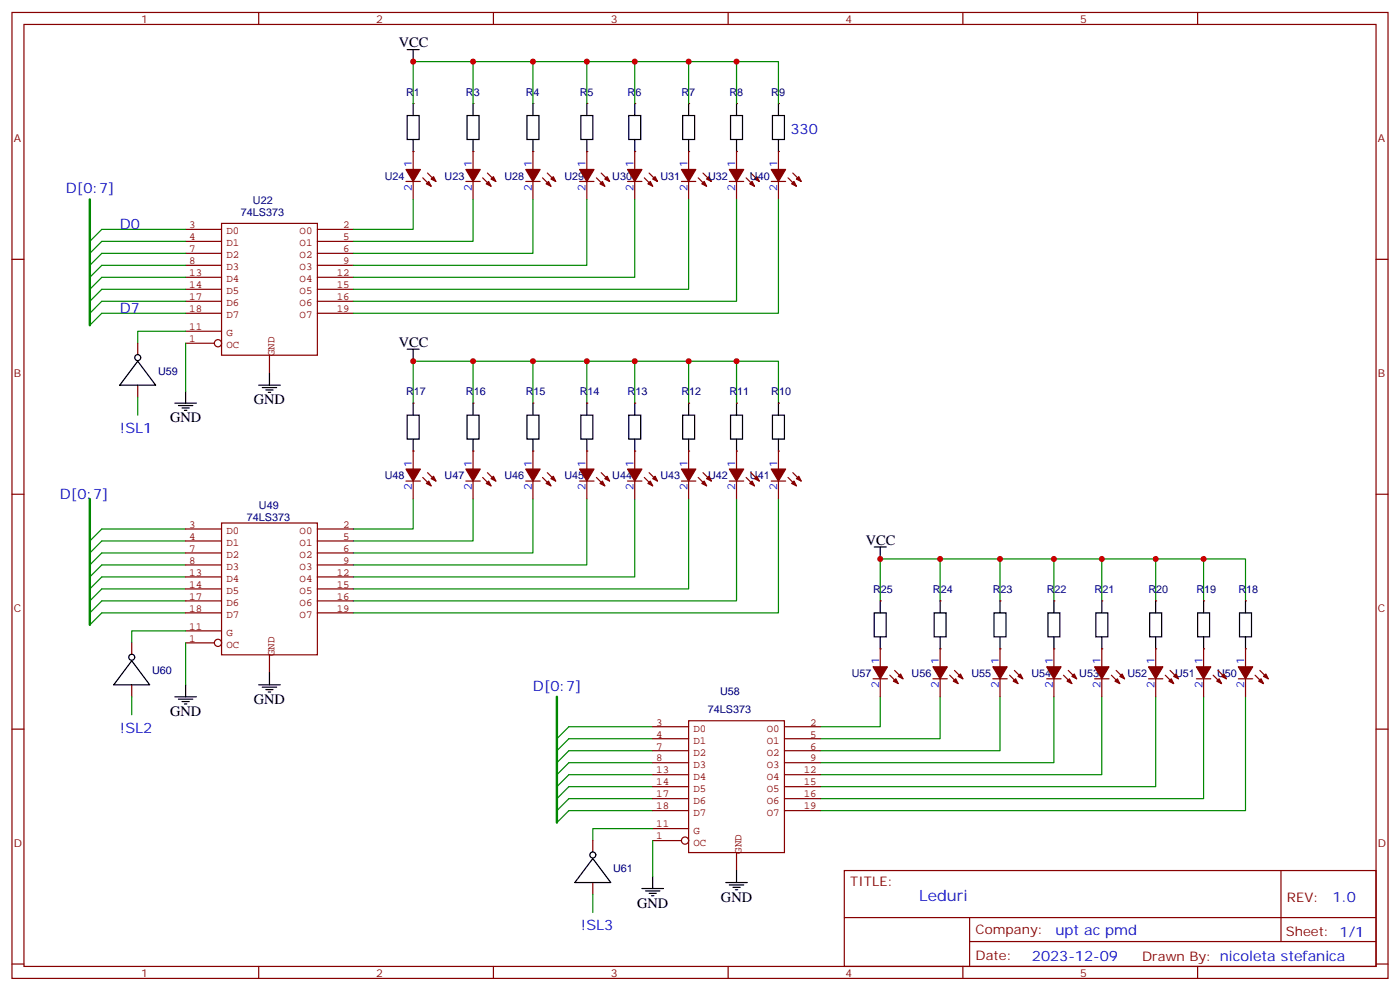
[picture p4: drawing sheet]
<svg xmlns="http://www.w3.org/2000/svg" width="412mm" height="292mm" viewBox="0 0 412 292" stroke-linecap="round" stroke-linejoin="round" font-family="sans-serif">
<g fill="none" stroke="#870000" stroke-width=".35">
<path d="M3.5 3.7h405.4v284.3h-405.4zM7.1 7.2h398.2v277.3h-398.2zM76.2 3.7v3.5M145.3 3.7v3.5M214.5 3.7v3.5M283.6 3.7v3.5M352.8 3.7v3.5M119.6 53.4h4.2M121.7 44.6v5.3M121.7 53.4v5.3M124.5 52.4l2.5 2.4M125.9 50.9l2.5 2.5"/>
<path d="M3.5 76.3h3.6M405.3 76.3h3.6M3.5 145.5h3.6M405.3 145.5h3.6M3.5 214.6h3.6M405.3 214.6h3.6M248.7 256.3h156.6v28.2h-156.6zM377.3 256.3v20.9M248.7 270.1h156.5M285.6 277.2h119.6M285.6 270.1v14.1M3.5 283.8h3.6"/>
<path d="M76.2 284.5v3.5M145.3 284.5v3.5M214.5 284.5v3.5M283.6 284.5v3.5M352.8 284.5v3.5M405.3 283.8h3.6"/>
</g>
<g fill="none" stroke="#850000" stroke-width=".35">
<path d="M54.7 67.5h10.6M54.7 71h10.6M54.7 74.6h10.6M54.7 78.1h10.6M65.3 65.8h28.2v38.8h-28.2zM93.5 67.5h10.6M93.5 71h10.6M93.5 74.6h10.6M93.5 78.1h10.6M54.7 97.5h10.6M54.7 81.6h10.6M54.7 85.2h10.6"/>
<path d="M54.7 88.7h10.6M54.7 92.2h10.6M93.5 81.6h10.6M93.5 85.2h10.6M93.5 88.7h10.6M93.5 92.2h10.6M54.7 101h8.4M79.4 104.6v5.3"/>
<circle cx="64.2" cy="101" r="1.06"/>
</g>
<g fill="#870000" stroke="#870000" stroke-width=".35">
<path d="M119.6 49.9h4.2l-2.1 3.5z"/>
<path d="M126.3 53.4l.7 1.4-1.4-.7z"/>
<path d="M127 52.7l.7-.7 .7 1.4z"/>
</g>
<path d="M119.9 34h3.6v7.1h-3.6zM121.7 30.5v3.5M121.7 41.1v3.5" fill="none" stroke="#000" stroke-width=".35"/>
<g fill="#870000">
<circle cx="121.7" cy="30.5" r=".18"/>
<circle cx="121.7" cy="44.6" r=".18"/>
</g>
<path d="M137.6 34h3.5v7.1h-3.5zM139.3 30.5v3.5M139.3 41.1v3.5" fill="none" stroke="#000" stroke-width=".35"/>
<g fill="#870000">
<circle cx="139.3" cy="30.5" r=".18"/>
<circle cx="139.3" cy="44.6" r=".18"/>
</g>
<path d="M137.2 53.4h4.3M139.3 44.6v5.3M139.3 53.4v5.3M142.2 52.4l2.4 2.4M143.6 50.9l2.4 2.5M154.9 53.4h4.2M157 44.6v5.3M157 53.4v5.3M159.8 52.4l2.5 2.4M161.2 50.9l2.5 2.5" fill="none" stroke="#870000" stroke-width=".35"/>
<g fill="#870000" stroke="#870000" stroke-width=".35">
<path d="M137.2 49.9h4.3l-2.2 3.5z"/>
<path d="M143.9 53.4l.7 1.4-1.4-.7z"/>
<path d="M144.6 52.7l.7-.7 .7 1.4z"/>
<path d="M154.9 49.9h4.2l-2.1 3.5z"/>
<path d="M161.6 53.4l.7 1.4-1.4-.7z"/>
<path d="M162.3 52.7l.7-.7 .7 1.4z"/>
</g>
<path d="M155.2 34h3.5v7.1h-3.5zM157 30.5v3.5M157 41.1v3.5" fill="none" stroke="#000" stroke-width=".35"/>
<g fill="#870000">
<circle cx="157" cy="30.5" r=".18"/>
<circle cx="157" cy="44.6" r=".18"/>
</g>
<path d="M170.7 53.4h4.3M172.9 44.6v5.3M172.9 53.4v5.3M175.7 52.4l2.5 2.4M177.1 50.9l2.5 2.5" fill="none" stroke="#870000" stroke-width=".35"/>
<g fill="#870000" stroke="#870000" stroke-width=".35">
<path d="M170.7 49.9h4.3l-2.1 3.5z"/>
<path d="M177.4 53.4l.8 1.4-1.5-.7z"/>
<path d="M178.2 52.7l.7-.7 .7 1.4z"/>
</g>
<path d="M171.1 34h3.5v7.1h-3.5zM172.9 30.5v3.5M172.9 41.1v3.5" fill="none" stroke="#000" stroke-width=".35"/>
<g fill="#870000">
<circle cx="172.9" cy="30.5" r=".18"/>
<circle cx="172.9" cy="44.6" r=".18"/>
</g>
<path d="M184.9 53.4h4.2M187 44.6v5.3M187 53.4v5.3M189.8 52.4l2.5 2.4M191.2 50.9l2.5 2.5" fill="none" stroke="#870000" stroke-width=".35"/>
<g fill="#870000" stroke="#870000" stroke-width=".35">
<path d="M184.9 49.9h4.2l-2.1 3.5z"/>
<path d="M191.6 53.4l.7 1.4-1.4-.7z"/>
<path d="M192.3 52.7l.7-.7 .7 1.4z"/>
</g>
<path d="M185.2 34h3.5v7.1h-3.5zM187 30.5v3.5M187 41.1v3.5" fill="none" stroke="#000" stroke-width=".35"/>
<g fill="#870000">
<circle cx="187" cy="30.5" r=".18"/>
<circle cx="187" cy="44.6" r=".18"/>
</g>
<path d="M200.7 53.4h4.3M202.8 44.6v5.3M202.8 53.4v5.3M205.7 52.4l2.4 2.4M207.1 50.9l2.4 2.5" fill="none" stroke="#870000" stroke-width=".35"/>
<g fill="#870000" stroke="#870000" stroke-width=".35">
<path d="M200.7 49.9h4.3l-2.2 3.5z"/>
<path d="M206.7 54.1l.7-.7 .7 1.4z"/>
<path d="M208.1 52.7l.7-.7 .7 1.4z"/>
</g>
<path d="M201.1 34h3.5v7.1h-3.5zM202.8 30.5v3.5M202.8 41.1v3.5" fill="none" stroke="#000" stroke-width=".35"/>
<g fill="#870000">
<circle cx="202.8" cy="30.5" r=".18"/>
<circle cx="202.8" cy="44.6" r=".18"/>
</g>
<path d="M214.8 53.4h4.3M217 44.6v5.3M217 53.4v5.3M219.8 52.4l2.4 2.4M221.2 50.9l2.5 2.5" fill="none" stroke="#870000" stroke-width=".35"/>
<g fill="#870000" stroke="#870000" stroke-width=".35">
<path d="M214.8 49.9h4.3l-2.1 3.5z"/>
<path d="M220.8 54.1l.7-.7 .7 1.4z"/>
<path d="M222.2 52.7l.8-.7 .7 1.4z"/>
</g>
<path d="M215.2 34h3.5v7.1h-3.5zM217 30.5v3.5M217 41.1v3.5" fill="none" stroke="#000" stroke-width=".35"/>
<g fill="#870000">
<circle cx="217" cy="30.5" r=".18"/>
<circle cx="217" cy="44.6" r=".18"/>
</g>
<path d="M227.2 53.4h4.2M229.3 44.6v5.3M229.3 53.4v5.3M232.1 52.4l2.5 2.4M233.5 50.9l2.5 2.5" fill="none" stroke="#870000" stroke-width=".35"/>
<g fill="#870000" stroke="#870000" stroke-width=".35">
<path d="M227.2 49.9h4.2l-2.1 3.5z"/>
<path d="M233.9 53.4l.7 1.4-1.4-.7z"/>
<path d="M234.6 52.7l.7-.7 .7 1.4z"/>
</g>
<path d="M227.5 34h3.6v7.1h-3.6zM229.3 30.5v3.5M229.3 41.1v3.5" fill="none" stroke="#000" stroke-width=".35"/>
<g fill="#870000">
<circle cx="229.3" cy="30.5" r=".18"/>
<circle cx="229.3" cy="44.6" r=".18"/>
</g>
<g fill="none" stroke="#008700" stroke-width=".35">
<path d="M139.3 18.1v12.4M157 18.1v12.4M172.9 18.1v12.4M187 18.1v12.4M202.8 18.1v12.4M217 18.1v12.4M121.7 30.5v-12.4h107.6v12.4M121.7 58.7v8.8h-17.6M139.3 58.7v12.3h-35.2M157 58.7v15.9h-52.9M172.9 58.7v19.4h-68.8M187 58.7v22.9h-82.9"/>
<path d="M202.8 58.7v26.5h-98.7M217 58.7v30h-112.9M229.3 58.7v33.5h-125.2M54.7 67.5h-24.7l-3.5 3.5M54.7 71h-24.7l-3.5 3.6M54.7 74.6h-24.7l-3.5 3.5M54.7 78.1h-24.7l-3.5 3.5M54.7 81.6h-24.7l-3.5 3.6M54.7 85.2h-24.7l-3.5 3.5M54.7 88.7h-24.7l-3.5 3.5M54.7 92.2h-24.7l-3.5 3.5M121.7 118.7v-12.4h107.6v12.4"/>
<path d="M139.3 106.3v12.4M157 106.3v12.4M172.9 106.3v12.4M187 106.3v12.4M202.8 106.3v12.4M217 106.3v12.4M54.7 159.2h-24.7l-3.5 3.6M54.7 155.7h-24.7l-3.5 3.5M121.7 146.9v8.8h-17.6M139.3 146.9v12.3h-35.2M157 146.9v15.9h-52.9M172.9 146.9v19.4h-68.8"/>
<path d="M187 146.9v22.9h-82.9M202.8 146.9v26.5h-98.7M217 146.9v30h-112.9M229.3 146.9v33.5h-125.2M54.7 176.9h-24.7l-3.5 3.5M54.7 173.4h-24.7l-3.5 3.5M54.7 169.8h-24.7l-3.5 3.6M54.7 166.3h-24.7l-3.5 3.5M54.7 162.8h-24.7l-3.5 3.5M54.7 180.4h-24.7l-3.5 3.5"/>
</g>
<path d="M119.9 14.6h3.6M121.7 14.6v3.5M119.9 102.8h3.6M121.7 102.8v3.5M229.3 118.7v3.5M227.5 122.2h3.6v7.1h-3.6zM229.3 129.3v3.5" fill="none" stroke="#000" stroke-width=".35"/>
<path d="M26.5 58.7v37M26.5 146.9v37" fill="none" stroke="#008700" stroke-width=".71"/>
<g fill="#870000">
<circle cx="229.3" cy="118.7" r=".18"/>
<circle cx="229.3" cy="132.8" r=".18"/>
</g>
<path d="M229.3 132.8v5.3M233.5 139.1l2.5 2.5M227.2 141.6h4.2M229.3 141.6v5.3M232.1 140.5l2.5 2.5" fill="none" stroke="#870000" stroke-width=".35"/>
<g fill="#870000" stroke="#870000" stroke-width=".35">
<path d="M227.2 138.1h4.2l-2.1 3.5z"/>
<path d="M233.2 142.3l.7-.7 .7 1.4z"/>
<path d="M234.6 140.9l.7-.7 .7 1.4z"/>
</g>
<path d="M217 118.7v3.5M215.2 122.2h3.5v7.1h-3.5zM217 129.3v3.5" fill="none" stroke="#000" stroke-width=".35"/>
<g fill="#870000">
<circle cx="217" cy="118.7" r=".18"/>
<circle cx="217" cy="132.8" r=".18"/>
</g>
<path d="M217 132.8v5.3M221.2 139.1l2.5 2.5M214.8 141.6h4.3M217 141.6v5.3M219.8 140.5l2.4 2.5" fill="none" stroke="#870000" stroke-width=".35"/>
<g fill="#870000" stroke="#870000" stroke-width=".35">
<path d="M214.8 138.1h4.3l-2.1 3.5z"/>
<path d="M220.8 142.3l.7-.7 .7 1.4z"/>
<path d="M222.2 140.9l.8-.7 .7 1.4z"/>
</g>
<path d="M202.8 118.7v3.5M201.1 122.2h3.5v7.1h-3.5zM202.8 129.3v3.5" fill="none" stroke="#000" stroke-width=".35"/>
<g fill="#870000">
<circle cx="202.8" cy="118.7" r=".18"/>
<circle cx="202.8" cy="132.8" r=".18"/>
</g>
<path d="M202.8 132.8v5.3M207.1 139.1l2.4 2.5M200.7 141.6h4.3M202.8 141.6v5.3M205.7 140.5l2.4 2.5" fill="none" stroke="#870000" stroke-width=".35"/>
<g fill="#870000" stroke="#870000" stroke-width=".35">
<path d="M200.7 138.1h4.3l-2.2 3.5z"/>
<path d="M206.7 142.3l.7-.7 .7 1.4z"/>
<path d="M208.1 140.9l.7-.7 .7 1.4z"/>
</g>
<path d="M187 118.7v3.5M185.2 122.2h3.5v7.1h-3.5zM187 129.3v3.5" fill="none" stroke="#000" stroke-width=".35"/>
<g fill="#870000">
<circle cx="187" cy="118.7" r=".18"/>
<circle cx="187" cy="132.8" r=".18"/>
</g>
<path d="M187 132.8v5.3M191.2 139.1l2.5 2.5M184.9 141.6h4.2M187 141.6v5.3M189.8 140.5l2.5 2.5" fill="none" stroke="#870000" stroke-width=".35"/>
<g fill="#870000" stroke="#870000" stroke-width=".35">
<path d="M184.9 138.1h4.2l-2.1 3.5z"/>
<path d="M190.9 142.3l.7-.7 .7 1.4z"/>
<path d="M192.3 140.9l.7-.7 .7 1.4z"/>
</g>
<path d="M172.9 118.7v3.5M171.1 122.2h3.5v7.1h-3.5zM172.9 129.3v3.5" fill="none" stroke="#000" stroke-width=".35"/>
<g fill="#870000">
<circle cx="172.9" cy="118.7" r=".18"/>
<circle cx="172.9" cy="132.8" r=".18"/>
</g>
<path d="M172.9 132.8v5.3M177.1 139.1l2.5 2.5M170.7 141.6h4.3M172.9 141.6v5.3M175.7 140.5l2.5 2.5" fill="none" stroke="#870000" stroke-width=".35"/>
<g fill="#870000" stroke="#870000" stroke-width=".35">
<path d="M170.7 138.1h4.3l-2.1 3.5z"/>
<path d="M176.7 142.3l.7-.7 .8 1.4z"/>
<path d="M178.2 140.9l.7-.7 .7 1.4z"/>
</g>
<path d="M157 118.7v3.5M155.2 122.2h3.5v7.1h-3.5zM157 129.3v3.5" fill="none" stroke="#000" stroke-width=".35"/>
<g fill="#870000">
<circle cx="157" cy="118.7" r=".18"/>
<circle cx="157" cy="132.8" r=".18"/>
</g>
<path d="M139.3 132.8v5.3M143.6 139.1l2.4 2.5M157 132.8v5.3M161.2 139.1l2.5 2.5M137.2 141.6h4.3M139.3 141.6v5.3M142.2 140.5l2.4 2.5M154.9 141.6h4.2M157 141.6v5.3M159.8 140.5l2.5 2.5" fill="none" stroke="#870000" stroke-width=".35"/>
<g fill="#870000" stroke="#870000" stroke-width=".35">
<path d="M154.9 138.1h4.2l-2.1 3.5z"/>
<path d="M160.9 142.3l.7-.7 .7 1.4z"/>
<path d="M162.3 140.9l.7-.7 .7 1.4z"/>
<path d="M137.2 138.1h4.3l-2.2 3.5z"/>
<path d="M143.2 142.3l.7-.7 .7 1.4z"/>
<path d="M144.6 140.9l.7-.7 .7 1.4z"/>
</g>
<path d="M139.3 118.7v3.5M137.6 122.2h3.5v7.1h-3.5zM139.3 129.3v3.5" fill="none" stroke="#000" stroke-width=".35"/>
<g fill="#870000">
<circle cx="139.3" cy="118.7" r=".18"/>
<circle cx="139.3" cy="132.8" r=".18"/>
</g>
<path d="M121.7 118.7v3.5M119.9 122.2h3.6v7.1h-3.6zM121.7 129.3v3.5" fill="none" stroke="#000" stroke-width=".35"/>
<g fill="#870000">
<circle cx="121.7" cy="118.7" r=".18"/>
<circle cx="121.7" cy="132.8" r=".18"/>
</g>
<path d="M121.7 132.8v5.3M125.9 139.1l2.5 2.5M119.6 141.6h4.2M121.7 141.6v5.3M124.5 140.5l2.5 2.5" fill="none" stroke="#870000" stroke-width=".35"/>
<g fill="#870000" stroke="#870000" stroke-width=".35">
<path d="M119.6 138.1h4.2l-2.1 3.5z"/>
<path d="M125.6 142.3l.7-.7 .7 1.4z"/>
<path d="M127 140.9l.7-.7 .7 1.4z"/>
</g>
<g fill="none" stroke="#850000" stroke-width=".35">
<path d="M54.7 155.7h10.6M54.7 159.2h10.6M65.3 154h28.2v38.8h-28.2zM93.5 155.7h10.6M93.5 159.2h10.6M54.7 162.8h10.6M54.7 166.3h10.6M54.7 169.8h10.6M54.7 173.4h10.6M54.7 176.9h10.6M93.5 162.8h10.6M93.5 166.3h10.6"/>
<path d="M93.5 169.8h10.6M93.5 173.4h10.6M93.5 176.9h10.6M54.7 189.2h8.4M54.7 185.7h10.6M54.7 180.4h10.6M79.4 192.8v5.2M93.5 180.4h10.6"/>
<circle cx="64.2" cy="189.2" r="1.06"/>
</g>
<g fill="none" stroke="#008700" stroke-width=".35">
<path d="M259.3 176.9v-12.4h107.6v12.4M276.9 164.5v12.4M294.6 164.5v12.4M310.4 164.5v12.4M324.6 164.5v12.4M340.4 164.5v12.4M354.5 164.5v12.4M192.3 217.5h-24.7l-3.6 3.5M192.3 213.9h-24.7l-3.6 3.6M259.3 205.1v8.8h-17.6M276.9 205.1v12.4h-35.2M294.6 205.1v15.9h-52.9"/>
<path d="M310.4 205.1v19.4h-68.7M324.6 205.1v22.9h-82.9M340.4 205.1v26.5h-98.7M354.5 205.1v30h-112.8M366.9 205.1v33.5h-125.2M192.3 238.6h-24.7l-3.6 3.5M192.3 235.1h-24.7l-3.6 3.5M192.3 231.6h-24.7l-3.6 3.5M192.3 228h-24.7l-3.6 3.6M192.3 224.5h-24.7l-3.6 3.5M192.3 221h-24.7l-3.6 3.5"/>
</g>
<path d="M164 205.1v37" fill="none" stroke="#008700" stroke-width=".71"/>
<path d="M257.5 161h3.6M259.3 161v3.5M366.9 176.9v3.5M365.1 180.4h3.6v7.1h-3.6zM366.9 187.5v3.5" fill="none" stroke="#000" stroke-width=".35"/>
<g fill="#870000">
<circle cx="366.9" cy="176.9" r=".18"/>
<circle cx="366.9" cy="191" r=".18"/>
</g>
<path d="M364.8 199.8h4.2M366.9 191v5.3M366.9 199.8v5.3M369.7 198.8l2.5 2.4M371.1 197.3l2.5 2.5" fill="none" stroke="#870000" stroke-width=".35"/>
<g fill="#870000" stroke="#870000" stroke-width=".35">
<path d="M364.8 196.3h4.2l-2.1 3.5z"/>
<path d="M370.8 200.5l.7-.7 .7 1.4z"/>
<path d="M372.2 199.1l.7-.7 .7 1.4z"/>
</g>
<path d="M354.5 176.9v3.5M352.8 180.4h3.5v7.1h-3.5zM354.5 187.5v3.5" fill="none" stroke="#000" stroke-width=".35"/>
<g fill="#870000">
<circle cx="354.5" cy="176.9" r=".18"/>
<circle cx="354.5" cy="191" r=".18"/>
</g>
<path d="M352.4 199.8h4.3M354.5 191v5.3M354.5 199.8v5.3M357.4 198.8l2.4 2.4M358.8 197.3l2.4 2.5" fill="none" stroke="#870000" stroke-width=".35"/>
<g fill="#870000" stroke="#870000" stroke-width=".35">
<path d="M352.4 196.3h4.3l-2.2 3.5z"/>
<path d="M359.1 199.8l.7 1.4-1.4-.7z"/>
<path d="M359.8 199.1l.7-.7 .7 1.4z"/>
</g>
<path d="M340.4 176.9v3.5M338.7 180.4h3.5v7.1h-3.5zM340.4 187.5v3.5" fill="none" stroke="#000" stroke-width=".35"/>
<g fill="#870000">
<circle cx="340.4" cy="176.9" r=".18"/>
<circle cx="340.4" cy="191" r=".18"/>
</g>
<path d="M338.3 199.8h4.2M340.4 191v5.3M340.4 199.8v5.3M343.3 198.8l2.4 2.4M344.7 197.3l2.4 2.5" fill="none" stroke="#870000" stroke-width=".35"/>
<g fill="#870000" stroke="#870000" stroke-width=".35">
<path d="M338.3 196.3h4.2l-2.1 3.5z"/>
<path d="M344.3 200.5l.7-.7 .7 1.4z"/>
<path d="M345.7 199.1l.7-.7 .7 1.4z"/>
</g>
<path d="M324.6 176.9v3.5M322.8 180.4h3.5v7.1h-3.5zM324.6 187.5v3.5" fill="none" stroke="#000" stroke-width=".35"/>
<g fill="#870000">
<circle cx="324.6" cy="176.9" r=".18"/>
<circle cx="324.6" cy="191" r=".18"/>
</g>
<path d="M322.4 199.8h4.3M324.6 191v5.3M324.6 199.8v5.3M327.4 198.8l2.4 2.4M328.8 197.3l2.5 2.5" fill="none" stroke="#870000" stroke-width=".35"/>
<g fill="#870000" stroke="#870000" stroke-width=".35">
<path d="M322.4 196.3h4.3l-2.1 3.5z"/>
<path d="M328.4 200.5l.7-.7 .7 1.4z"/>
<path d="M329.8 199.1l.8-.7 .7 1.4z"/>
</g>
<path d="M310.4 176.9v3.5M308.7 180.4h3.5v7.1h-3.5zM310.4 187.5v3.5" fill="none" stroke="#000" stroke-width=".35"/>
<g fill="#870000">
<circle cx="310.4" cy="176.9" r=".18"/>
<circle cx="310.4" cy="191" r=".18"/>
</g>
<path d="M308.3 199.8h4.3M310.4 191v5.3M310.4 199.8v5.3M313.3 198.8l2.4 2.4M314.7 197.3l2.4 2.5" fill="none" stroke="#870000" stroke-width=".35"/>
<g fill="#870000" stroke="#870000" stroke-width=".35">
<path d="M308.3 196.3h4.3l-2.2 3.5z"/>
<path d="M315 199.8l.7 1.4-1.4-.7z"/>
<path d="M315.7 199.1l.7-.7 .7 1.4z"/>
</g>
<path d="M294.6 176.9v3.5M292.8 180.4h3.5v7.1h-3.5zM294.6 187.5v3.5" fill="none" stroke="#000" stroke-width=".35"/>
<g fill="#870000">
<circle cx="294.6" cy="176.9" r=".18"/>
<circle cx="294.6" cy="191" r=".18"/>
</g>
<path d="M274.8 199.8h4.2M276.9 191v5.3M276.9 199.8v5.3M279.8 198.8l2.4 2.4M281.2 197.3l2.4 2.5M292.5 199.8h4.2M294.6 191v5.3M294.6 199.8v5.3M297.4 198.8l2.5 2.4M298.8 197.3l2.5 2.5" fill="none" stroke="#870000" stroke-width=".35"/>
<g fill="#870000" stroke="#870000" stroke-width=".35">
<path d="M292.5 196.3h4.2l-2.1 3.5z"/>
<path d="M299.2 199.8l.7 1.4-1.5-.7z"/>
<path d="M299.9 199.1l.7-.7 .7 1.4z"/>
<path d="M274.8 196.3h4.2l-2.1 3.5z"/>
<path d="M280.8 200.5l.7-.7 .7 1.4z"/>
<path d="M282.2 199.1l.7-.7 .7 1.4z"/>
</g>
<path d="M276.9 176.9v3.5M275.2 180.4h3.5v7.1h-3.5zM276.9 187.5v3.5" fill="none" stroke="#000" stroke-width=".35"/>
<g fill="#870000">
<circle cx="276.9" cy="176.9" r=".18"/>
<circle cx="276.9" cy="191" r=".18"/>
</g>
<path d="M259.3 176.9v3.5M257.5 180.4h3.6v7.1h-3.6zM259.3 187.5v3.5" fill="none" stroke="#000" stroke-width=".35"/>
<g fill="#870000">
<circle cx="259.3" cy="176.9" r=".18"/>
<circle cx="259.3" cy="191" r=".18"/>
</g>
<path d="M40.6 101v3.6M40.6 113.4v3.5M257.2 199.8h4.2M259.3 191v5.3M259.3 199.8v5.3M262.1 198.8l2.5 2.4M263.5 197.3l2.5 2.5" fill="none" stroke="#870000" stroke-width=".35"/>
<g fill="#870000" stroke="#870000" stroke-width=".35">
<path d="M257.2 196.3h4.2l-2.1 3.5z"/>
<path d="M263.9 199.8l.7 1.4-1.4-.7z"/>
<path d="M264.6 199.1l.7-.7 .7 1.4z"/>
</g>
<g fill="none" stroke="#850000" stroke-width=".35">
<path d="M192.3 213.9h10.5M192.3 217.5h10.5M202.8 212.2h28.3v38.8h-28.3zM231.1 213.9h10.6M231.1 217.5h10.6M192.3 221h10.5M192.3 224.5h10.5M192.3 228h10.5M192.3 231.6h10.5M192.3 235.1h10.5M192.3 238.6h10.5M231.1 221h10.6"/>
<path d="M231.1 224.5h10.6M231.1 228h10.6M231.1 231.6h10.6M231.1 235.1h10.6M231.1 238.6h10.6M192.3 247.4h8.4M192.3 243.9h10.5M217 251v5.3"/>
<circle cx="201.8" cy="247.4" r="1.06"/>
</g>
<g fill="none" stroke="#000" stroke-width=".35">
<path d="M40.6 106.3l5.3 7.1h-10.6zM51.5 118.7h6.4M52.6 119.4h4.2M54.7 115.1v3.6M53.6 120.1h2.1M54.3 120.8h.7M51.5 205.1h6.4M52.6 205.8h4.2M53.6 206.5h2.1M54.3 207.2h.7M54.7 201.6v3.5M192.3 258v3.5"/>
<path d="M189.1 261.5h6.3M190.1 262.3h4.3M191.2 263h2.1M191.9 263.7h.7"/>
</g>
<path d="M54.7 97.5h-14.1v3.5M54.7 101v14.1M54.7 185.7h-15.9v3.5M54.7 189.2v12.4M192.3 243.9h-17.7v3.5M192.3 247.4v10.6" fill="none" stroke="#008700" stroke-width=".35"/>
<circle cx="40.6" cy="105.3" r=".88" fill="#fff" stroke="#000" stroke-width=".35"/>
<path d="M38.8 189.2v3.6M38.8 201.6v3.5" fill="none" stroke="#870000" stroke-width=".35"/>
<path d="M38.8 194.5l5.3 7.1h-10.6z" fill="none" stroke="#000" stroke-width=".35"/>
<circle cx="38.8" cy="193.5" r=".88" fill="#fff" stroke="#000" stroke-width=".35"/>
<path d="M174.6 247.4v3.6M174.6 259.8v3.5" fill="none" stroke="#870000" stroke-width=".35"/>
<path d="M174.6 252.7l5.3 7.1h-10.6z" fill="none" stroke="#000" stroke-width=".35"/>
<circle cx="174.6" cy="251.7" r=".88" fill="#fff" stroke="#000" stroke-width=".35"/>
<path d="M40.6 116.9v5.3M38.8 205.1v5.3M174.6 263.3v5.3" fill="none" stroke="#008700" stroke-width=".35"/>
<g fill="none" stroke="#000" stroke-width=".35">
<path d="M76.2 113.4h6.3M77.3 114.1h4.2M78.3 114.8h2.1M79 115.5h.7M79.4 109.9v3.5M79.4 198v3.6M76.2 201.6h6.3M77.3 202.3h4.2M78.3 203h2.1M79 203.7h.7M213.8 259.8h6.3M217 256.3v3.5"/>
<path d="M214.8 260.5h4.3M215.9 261.2h2.1M216.6 261.9h.7"/>
</g>
<g fill="#c00">
<circle cx="139.3" cy="18.1" r=".88"/>
<circle cx="157" cy="18.1" r=".88"/>
<circle cx="172.9" cy="18.1" r=".88"/>
<circle cx="187" cy="18.1" r=".88"/>
<circle cx="202.8" cy="18.1" r=".88"/>
<circle cx="217" cy="18.1" r=".88"/>
<circle cx="121.7" cy="106.3" r=".88"/>
<circle cx="217" cy="106.3" r=".88"/>
<circle cx="202.8" cy="106.3" r=".88"/>
<circle cx="187" cy="106.3" r=".88"/>
<circle cx="172.9" cy="106.3" r=".88"/>
<circle cx="157" cy="106.3" r=".88"/>
<circle cx="139.3" cy="106.3" r=".88"/>
<circle cx="121.7" cy="18.1" r=".88"/>
<circle cx="259.3" cy="164.5" r=".88"/>
<circle cx="354.5" cy="164.5" r=".88"/>
<circle cx="340.4" cy="164.5" r=".88"/>
<circle cx="324.6" cy="164.5" r=".88"/>
<circle cx="310.4" cy="164.5" r=".88"/>
<circle cx="294.6" cy="164.5" r=".88"/>
<circle cx="276.9" cy="164.5" r=".88"/>
</g>
<text font-size="4.6" fill="#00f" x="270.8" y="265.3">Leduri</text>
<g font-size="4.2">
<text x="117.5" y="13.9">VCC</text>
<text x="117.5" y="102.1">VCC</text>
<text x="74.8" y="119">GND</text>
<text x="50.1" y="124.3">GND</text>
<text x="255.1" y="160.3">VCC</text>
<text x="74.8" y="207.2">GND</text>
<text x="50.1" y="210.7">GND</text>
<text x="187.7" y="267.2">GND</text>
<text x="212.4" y="265.4">GND</text>
</g>
<g font-size="4.2" fill="#00f">
<text x="232.8" y="39.3">330</text>
<text x="19.4" y="56.9">D[0:7]</text>
<text x="35.3" y="67.5">D0</text>
<text x="35.3" y="92.2">D7</text>
<text x="35.3" y="127.5">!SL1</text>
<text x="17.6" y="146.9">D[0:7]</text>
<text x="157" y="203.3">D[0:7]</text>
<text x="35.3" y="215.7">!SL2</text>
<text x="392.5" y="265.5">1.0</text>
<text x="171.1" y="273.9">!SL3</text>
<text x="310.9" y="275.1">upt ac pmd</text>
<text x="304" y="282.9">2023-12-09</text>
</g>
<g font-size="3.9" fill="#800">
<text x="250.5" y="260.8">TITLE:</text>
<text x="379.1" y="265.5">REV:</text>
<text x="287.4" y="275">Company:</text>
<text x="378.7" y="275.7">Sheet: 1/1</text>
<text x="287.4" y="282.7">Date:</text>
<text x="336.4" y="282.8">Drawn By: nicoleta stefanica</text>
</g>
<g font-size="3.2" fill="#800">
<text x="41.6" y="6.7">1</text>
<text x="110.8" y="6.7">2</text>
<text x="179.9" y="6.7">3</text>
<text x="249.1" y="6.7">4</text>
<text x="318.2" y="6.7">5</text>
<text x="4.1" y="41.8">A</text>
<text x="405.9" y="41.8">A</text>
<text x="4.1" y="110.9">B</text>
<text x="405.9" y="110.9">B</text>
<text x="4.1" y="180.1">C</text>
<text x="405.9" y="180.1">C</text>
<text x="4.1" y="249.2">D</text>
<text x="405.9" y="249.2">D</text>
<text x="41.6" y="287.5">1</text>
<text x="110.8" y="287.5">2</text>
<text x="179.9" y="287.5">3</text>
<text x="249.1" y="287.5">4</text>
<text x="318.2" y="287.5">5</text>
</g>
<g font-size="3.2" fill="#000080">
<text x="119.6" y="28.2">R1</text>
<text x="137.2" y="28.2">R3</text>
<text x="154.9" y="28.2">R4</text>
<text x="170.8" y="28.2">R5</text>
<text x="184.9" y="28.2">R6</text>
<text x="200.7" y="28.2">R7</text>
<text x="214.9" y="28.2">R8</text>
<text x="227.2" y="28.2">R9</text>
<text x="113.3" y="52.9">U24</text>
<text x="131" y="52.9">U23</text>
<text x="148.6" y="52.9">U28</text>
<text x="166.2" y="52.9">U29</text>
<text x="180.4" y="52.9">U30</text>
<text x="194.5" y="52.9">U31</text>
<text x="208.6" y="52.9">U32</text>
<text x="220.9" y="52.9">U40</text>
<text x="74.5" y="60">U22</text>
<text x="71" y="63.5">74LS373</text>
<text x="46.6" y="110.2">U59</text>
<text x="119.6" y="116.4">R17</text>
<text x="137.2" y="116.4">R16</text>
<text x="154.9" y="116.4">R15</text>
<text x="170.8" y="116.4">R14</text>
<text x="184.9" y="116.4">R13</text>
<text x="200.7" y="116.4">R12</text>
<text x="214.9" y="116.4">R11</text>
<text x="227.2" y="116.4">R10</text>
<text x="113.3" y="141.1">U48</text>
<text x="131" y="141.1">U47</text>
<text x="148.6" y="141.1">U46</text>
<text x="166.2" y="141.1">U45</text>
<text x="180.4" y="141.1">U44</text>
<text x="194.5" y="141.1">U43</text>
<text x="208.6" y="141.1">U42</text>
<text x="220.9" y="141.1">U41</text>
<text x="76.3" y="149.9">U49</text>
<text x="72.7" y="153.5">74LS373</text>
<text x="257.2" y="174.6">R25</text>
<text x="274.8" y="174.6">R24</text>
<text x="292.5" y="174.6">R23</text>
<text x="308.3" y="174.6">R22</text>
<text x="322.5" y="174.6">R21</text>
<text x="338.3" y="174.6">R20</text>
<text x="352.4" y="174.6">R19</text>
<text x="364.8" y="174.6">R18</text>
<text x="44.8" y="198.4">U60</text>
<text x="250.9" y="199.3">U57</text>
<text x="268.5" y="199.3">U56</text>
<text x="286.2" y="199.3">U55</text>
<text x="303.8" y="199.3">U54</text>
<text x="317.9" y="199.3">U53</text>
<text x="332.1" y="199.3">U52</text>
<text x="346.2" y="199.3">U51</text>
<text x="358.5" y="199.3">U50</text>
<text x="208.5" y="209.9">74LS373</text>
<text x="212.1" y="204.6">U58</text>
<text x="180.6" y="256.6">U61</text>
</g>
<g font-size="3.2" fill="#00f">
<text x="121.4" y="49.2" transform="rotate(-90 121.4 49.2)">1</text>
<text x="139" y="49.2" transform="rotate(-90 139 49.2)">1</text>
<text x="156.6" y="49.2" transform="rotate(-90 156.6 49.2)">1</text>
<text x="172.5" y="49.2" transform="rotate(-90 172.5 49.2)">1</text>
<text x="186.6" y="49.2" transform="rotate(-90 186.6 49.2)">1</text>
<text x="202.5" y="49.2" transform="rotate(-90 202.5 49.2)">1</text>
<text x="216.6" y="49.2" transform="rotate(-90 216.6 49.2)">1</text>
<text x="229" y="49.2" transform="rotate(-90 229 49.2)">1</text>
<text x="121.4" y="56.1" transform="rotate(-90 121.4 56.1)">2</text>
<text x="139" y="56.1" transform="rotate(-90 139 56.1)">2</text>
<text x="156.6" y="56.1" transform="rotate(-90 156.6 56.1)">2</text>
<text x="172.5" y="56.1" transform="rotate(-90 172.5 56.1)">2</text>
<text x="186.6" y="56.1" transform="rotate(-90 186.6 56.1)">2</text>
<text x="202.5" y="56.1" transform="rotate(-90 202.5 56.1)">2</text>
<text x="216.6" y="56.1" transform="rotate(-90 216.6 56.1)">2</text>
<text x="229" y="56.1" transform="rotate(-90 229 56.1)">2</text>
<text x="121.4" y="137.4" transform="rotate(-90 121.4 137.4)">1</text>
<text x="139" y="137.4" transform="rotate(-90 139 137.4)">1</text>
<text x="156.6" y="137.4" transform="rotate(-90 156.6 137.4)">1</text>
<text x="172.5" y="137.4" transform="rotate(-90 172.5 137.4)">1</text>
<text x="186.6" y="137.4" transform="rotate(-90 186.6 137.4)">1</text>
<text x="202.5" y="137.4" transform="rotate(-90 202.5 137.4)">1</text>
<text x="216.6" y="137.4" transform="rotate(-90 216.6 137.4)">1</text>
<text x="229" y="137.4" transform="rotate(-90 229 137.4)">1</text>
<text x="121.4" y="144.3" transform="rotate(-90 121.4 144.3)">2</text>
<text x="139" y="144.3" transform="rotate(-90 139 144.3)">2</text>
<text x="156.6" y="144.3" transform="rotate(-90 156.6 144.3)">2</text>
<text x="172.5" y="144.3" transform="rotate(-90 172.5 144.3)">2</text>
<text x="186.6" y="144.3" transform="rotate(-90 186.6 144.3)">2</text>
<text x="202.5" y="144.3" transform="rotate(-90 202.5 144.3)">2</text>
<text x="216.6" y="144.3" transform="rotate(-90 216.6 144.3)">2</text>
<text x="229" y="144.3" transform="rotate(-90 229 144.3)">2</text>
<text x="258.9" y="195.6" transform="rotate(-90 258.9 195.6)">1</text>
<text x="276.6" y="195.6" transform="rotate(-90 276.6 195.6)">1</text>
<text x="294.2" y="195.6" transform="rotate(-90 294.2 195.6)">1</text>
<text x="310.1" y="195.6" transform="rotate(-90 310.1 195.6)">1</text>
<text x="324.2" y="195.6" transform="rotate(-90 324.2 195.6)">1</text>
<text x="340.1" y="195.6" transform="rotate(-90 340.1 195.6)">1</text>
<text x="354.2" y="195.6" transform="rotate(-90 354.2 195.6)">1</text>
<text x="366.5" y="195.6" transform="rotate(-90 366.5 195.6)">1</text>
<text x="258.9" y="202.5" transform="rotate(-90 258.9 202.5)">2</text>
<text x="276.6" y="202.5" transform="rotate(-90 276.6 202.5)">2</text>
<text x="294.2" y="202.5" transform="rotate(-90 294.2 202.5)">2</text>
<text x="310.1" y="202.5" transform="rotate(-90 310.1 202.5)">2</text>
<text x="324.2" y="202.5" transform="rotate(-90 324.2 202.5)">2</text>
<text x="340.1" y="202.5" transform="rotate(-90 340.1 202.5)">2</text>
<text x="354.2" y="202.5" transform="rotate(-90 354.2 202.5)">2</text>
<text x="366.5" y="202.5" transform="rotate(-90 366.5 202.5)">2</text>
</g>
<g font-size="3.2" fill="#840000">
<text x="55.7" y="67.2">3</text>
<text x="55.7" y="70.7">4</text>
<text x="66.7" y="69">D0</text>
<text x="88.3" y="69">O0</text>
<text x="101.1" y="67.2">2</text>
<text x="101.1" y="70.7">5</text>
<text x="55.7" y="74.2">7</text>
<text x="55.7" y="77.8">8</text>
<text x="66.7" y="72.5">D1</text>
<text x="66.7" y="76.1">D2</text>
<text x="88.3" y="72.5">O1</text>
<text x="88.3" y="76.1">O2</text>
<text x="101.1" y="74.2">6</text>
<text x="101.1" y="77.8">9</text>
<text x="55.7" y="81.3">13</text>
<text x="66.7" y="79.6">D3</text>
<text x="66.7" y="83.1">D4</text>
<text x="88.3" y="79.6">O3</text>
<text x="88.3" y="83.1">O4</text>
<text x="99.2" y="81.3">12</text>
<text x="55.7" y="84.8">14</text>
<text x="55.7" y="88.3">17</text>
<text x="66.7" y="86.7">D5</text>
<text x="88.3" y="86.7">O5</text>
<text x="99.2" y="84.8">15</text>
<text x="99.2" y="88.3">16</text>
<text x="55.7" y="91.9">18</text>
<text x="66.7" y="90.2">D6</text>
<text x="66.7" y="93.7">D7</text>
<text x="88.3" y="90.2">O6</text>
<text x="88.3" y="93.7">O7</text>
<text x="99.2" y="91.9">19</text>
<text x="55.7" y="100.7">1</text>
<text x="55.7" y="97.2">11</text>
<text x="66.7" y="99">G</text>
<text x="66.7" y="102.5">OC</text>
<text x="80.9" y="104.9" transform="rotate(-90 80.9 104.9)">GND</text>
<text x="55.7" y="155.4">3</text>
<text x="101.1" y="155.4">2</text>
<text x="55.7" y="158.9">4</text>
<text x="66.7" y="157.2">D0</text>
<text x="66.7" y="160.7">D1</text>
<text x="88.3" y="157.2">O0</text>
<text x="88.3" y="160.7">O1</text>
<text x="101.1" y="158.9">5</text>
<text x="55.7" y="162.4">7</text>
<text x="55.7" y="165.9">8</text>
<text x="66.7" y="164.3">D2</text>
<text x="66.7" y="167.8">D3</text>
<text x="88.3" y="164.3">O2</text>
<text x="88.3" y="167.8">O3</text>
<text x="101.1" y="162.4">6</text>
<text x="101.1" y="165.9">9</text>
<text x="55.7" y="169.5">13</text>
<text x="55.7" y="173">14</text>
<text x="66.7" y="171.3">D4</text>
<text x="88.3" y="171.3">O4</text>
<text x="99.2" y="169.5">12</text>
<text x="99.2" y="173">15</text>
<text x="55.7" y="176.5">17</text>
<text x="66.7" y="174.9">D5</text>
<text x="66.7" y="178.4">D6</text>
<text x="88.3" y="174.9">O5</text>
<text x="88.3" y="178.4">O6</text>
<text x="99.2" y="176.5">16</text>
<text x="55.7" y="185.3">11</text>
<text x="55.7" y="180.1">18</text>
<text x="66.7" y="181.9">D7</text>
<text x="88.3" y="181.9">O7</text>
<text x="99.2" y="180.1">19</text>
<text x="55.7" y="188.9">1</text>
<text x="66.7" y="190.7">OC</text>
<text x="66.7" y="187.2">G</text>
<text x="80.9" y="193.1" transform="rotate(-90 80.9 193.1)">GND</text>
<text x="193.3" y="213.6">3</text>
<text x="204.3" y="215.4">D0</text>
<text x="225.8" y="215.4">O0</text>
<text x="238.7" y="213.6">2</text>
<text x="193.3" y="217.1">4</text>
<text x="193.3" y="220.6">7</text>
<text x="204.3" y="219">D1</text>
<text x="225.8" y="219">O1</text>
<text x="238.7" y="217.1">5</text>
<text x="238.7" y="220.6">6</text>
<text x="193.3" y="224.2">8</text>
<text x="193.3" y="227.7">13</text>
<text x="204.3" y="222.5">D2</text>
<text x="204.3" y="226">D3</text>
<text x="225.8" y="222.5">O2</text>
<text x="225.8" y="226">O3</text>
<text x="236.8" y="227.7">12</text>
<text x="238.7" y="224.2">9</text>
<text x="193.3" y="231.2">14</text>
<text x="204.3" y="229.5">D4</text>
<text x="204.3" y="233.1">D5</text>
<text x="225.8" y="229.5">O4</text>
<text x="225.8" y="233.1">O5</text>
<text x="236.8" y="231.2">15</text>
<text x="193.3" y="234.7">17</text>
<text x="193.3" y="238.3">18</text>
<text x="204.3" y="236.6">D6</text>
<text x="225.8" y="236.6">O6</text>
<text x="236.8" y="234.7">16</text>
<text x="236.8" y="238.3">19</text>
<text x="193.3" y="243.6">11</text>
<text x="204.3" y="245.4">G</text>
<text x="204.3" y="240.1">D7</text>
<text x="225.8" y="240.1">O7</text>
<text x="193.3" y="247.1">1</text>
<text x="204.3" y="248.9">OC</text>
<text x="218.5" y="251.3" transform="rotate(-90 218.5 251.3)">GND</text>
</g>
</svg>
